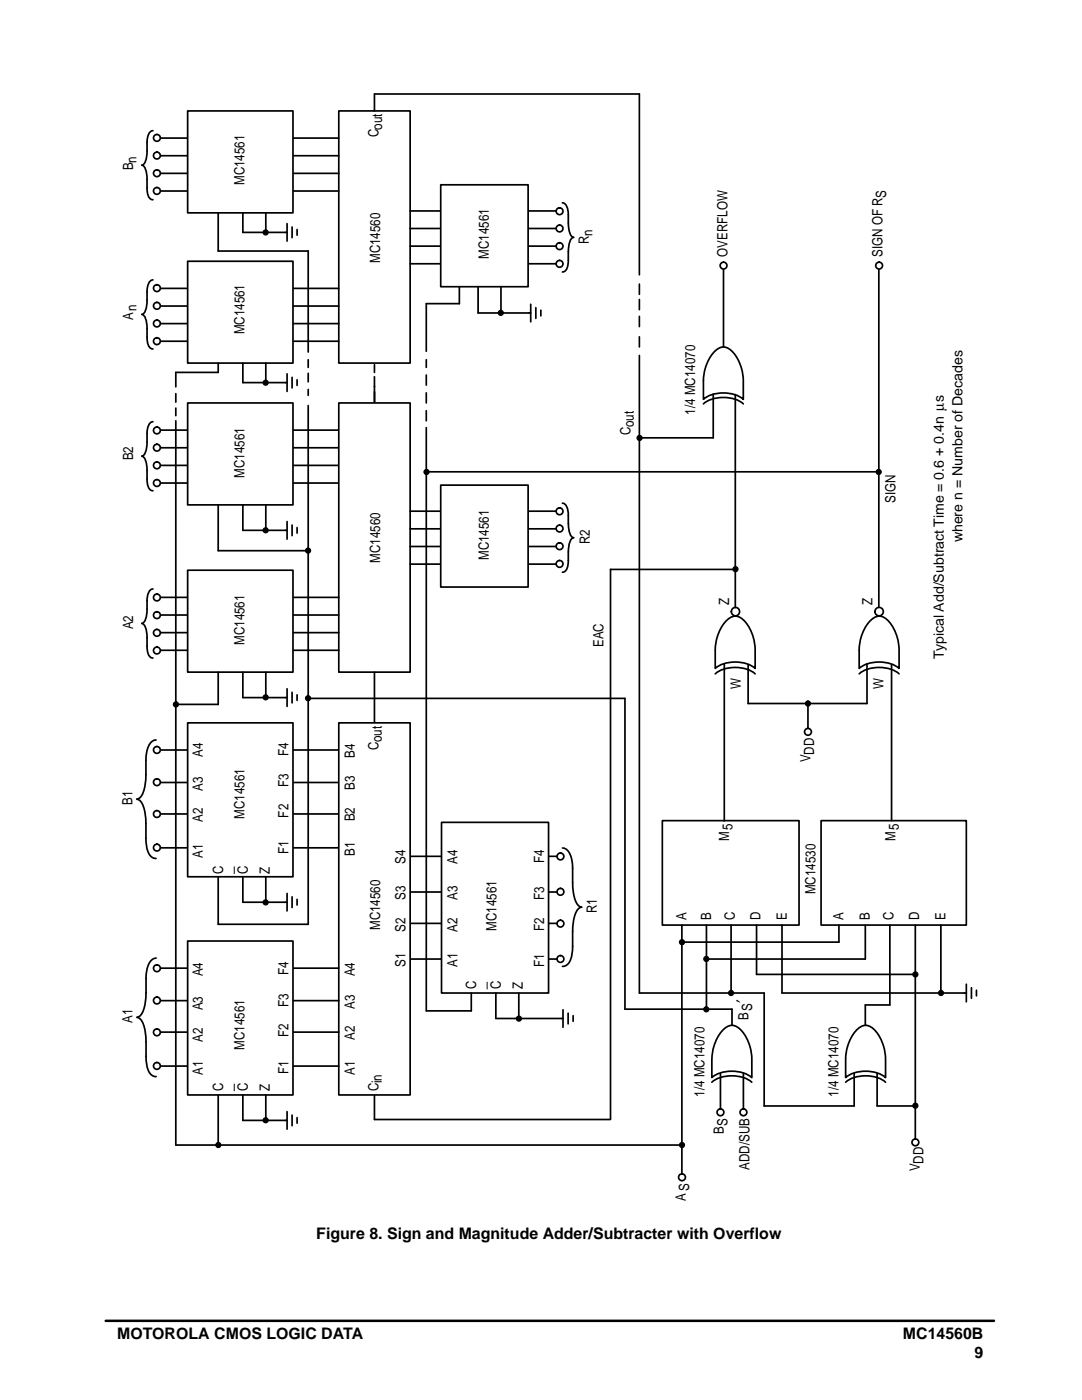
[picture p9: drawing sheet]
<svg xmlns="http://www.w3.org/2000/svg" width="216mm" height="279mm" viewBox="0 0 216 279" stroke-linecap="round" stroke-linejoin="round" font-family="sans-serif">
<path d="M21.1 263.6h177.2" fill="none" stroke="#000" stroke-width=".5"/>
<path d="M67.6 22.1h14.2v50.4h-14.2z" fill-rule="evenodd" fill="#fff"/>
<path d="M31.3 27.6h36.3M31.3 31.1h36.3M31.3 34.6h36.3M31.3 38.1h36.3M67.6 22.1h14.2v50.4h-14.2z" fill="none" stroke="#000" stroke-width=".34"/>
<path d="M37.4 22.1h21.1v20.4h-21.1z" fill-rule="evenodd" fill="#fff"/>
<path d="M37.4 22.1h21.1v20.4h-21.1zM81.8 42.1h29.9M81.8 45.6h29.9M81.8 49.1h29.9M81.8 52.6h29.9" fill="none" stroke="#000" stroke-width=".34"/>
<path d="M87.9 36.9h17.5v20.3h-17.5z" fill-rule="evenodd" fill="#fff"/>
<g fill="none" stroke="#000" stroke-width=".34">
<path d="M74.7 22.1v-3.3h52.9v36M87.9 36.9h17.5v20.3h-17.5zM31.3 57.6h36.3M43.5 42.5v7.6h18v20.2M48.5 42.5v3.9h8.4M53 42.5v3.9M91.7 57.2v3.4h-6.6v9.5M95.4 57.2v5.3h10.2M100 57.2v5.3M127.6 56.7v2M127.6 59.8v2M31.3 61.1h36.3"/>
<path d="M31.3 64.6h36.3M31.3 68.1h36.3M61.5 71.8v1.5M61.5 74.5v1.7M61.5 77.7v1.2M74.7 72.8v1.5M74.7 75.2v2M74.7 78.2v2.1M85.1 71.8v1.5M85.1 74.8v2.1M85.1 78.4v2M127.6 63.1v2.1"/>
<path d="M127.6 67.2v2M127.6 70.9v127.3M61.5 80.9v103.6M85.1 82v2M85.1 85.3v116.4"/>
</g>
<path d="M37.4 52.1h21.1v20.4h-21.1z" fill-rule="evenodd" fill="#fff"/>
<path d="M37.4 52.1h21.1v20.4h-21.1zM43.5 72.5v1.8h-8.4M48.5 72.5v3.9h8.4M53 72.5v3.9M31.3 85.8h36.3M31.3 89.4h36.3M31.3 92.9h36.3M31.3 96.4h36.3" fill="none" stroke="#000" stroke-width=".34"/>
<path d="M37.4 80.4h21.1v20.4h-21.1z" fill-rule="evenodd" fill="#fff"/>
<path d="M74.7 77v3.4M37.4 80.4h21.1v20.4h-21.1zM43.5 100.8v9.1h18M48.5 100.8v5h8.4M53 100.8v5" fill="none" stroke="#000" stroke-width=".34"/>
<path d="M67.6 80.4h14.2v53.7h-14.2z" fill-rule="evenodd" fill="#fff"/>
<path d="M67.6 80.4h14.2v53.7h-14.2zM81.8 102h29.9M81.8 105.5h29.9M81.8 109.1h29.9M81.8 112.6h29.9" fill="none" stroke="#000" stroke-width=".34"/>
<path d="M87.9 96.8h17.5v20.4h-17.5z" fill-rule="evenodd" fill="#fff"/>
<path d="M87.9 96.8h17.5v20.4h-17.5zM31.3 119.2h36.3M31.3 122.7h36.3M31.3 126.3h36.3M31.3 129.8h36.3" fill="none" stroke="#000" stroke-width=".34"/>
<path d="M37.4 113.8h21.1v20.3h-21.1z" fill-rule="evenodd" fill="#fff"/>
<path d="M35.1 74.3v2.9M35.1 78.6v1.7M35.1 81.4v1.6M35.1 84v144.5M37.4 113.8h21.1v20.3h-21.1zM43.5 134.1v6.5h-8.4M48.5 134.1v5.1h8.4M53 134.1v5.1M31.3 149.7h36.3M31.3 156.2h36.3M31.3 162.4h36.3M31.3 169.2h36.3" fill="none" stroke="#000" stroke-width=".34"/>
<path d="M37.4 144.3h21.1v30.7h-21.1z" fill-rule="evenodd" fill="#fff"/>
<path d="M37.4 144.3h21.1v30.7h-21.1zM43.5 175v9.5M48.5 175v5.1h8.4M53 175v5.1M82 170.9h29.8M82 178h29.8M82 184.3h29.8M82 191.4h29.8" fill="none" stroke="#000" stroke-width=".34"/>
<path d="M88.1 164.1h21.4v34.1h-21.4z" fill-rule="evenodd" fill="#fff"/>
<path d="M61.5 139.4h63.2M74.7 134.1v89.3M88.1 164.1h21.4v34.1h-21.4zM43.5 184.5h18M94 198.2v3.5h-8.9M98.9 198.2v5.1h13.1M103.5 198.2v5.1" fill="none" stroke="#000" stroke-width=".34"/>
<path d="M67.6 144.3h14.2v74.2h-14.2z" fill-rule="evenodd" fill="#fff"/>
<path d="M67.6 144.3h14.2v74.2h-14.2zM31.3 193.2h36.3M31.3 199.7h36.3M31.3 206h36.3M31.3 212.8h36.3" fill="none" stroke="#000" stroke-width=".34"/>
<path d="M37.4 187.8h21.1v30.7h-21.1z" fill-rule="evenodd" fill="#fff"/>
<path d="M144.4 53v16.2M175.4 53v68.3M85.1 94.2h89.8M127.6 87.4h14.7M146.7 113.6h-24.9v109.8M124.7 139.4v62M37.4 187.8h21.1v30.7h-21.1zM43.5 218.5v10M48.5 218.5v5.1h8.4M53 218.5v5.1M35.1 228.5h101.1M74.7 223.4h47" fill="none" stroke="#000" stroke-width=".34"/>
<path d="M132.2 163.8h27.2v20.8h-27.2z" fill-rule="evenodd" fill="#fff"/>
<path d="M132.2 163.8h27.2v20.8h-27.2z" fill="none" stroke="#000" stroke-width=".34"/>
<path d="M163.8 163.8h29v20.8h-29z" fill-rule="evenodd" fill="#fff"/>
<g fill="none" stroke="#000" stroke-width=".34">
<path d="M149.3 140.4h23.7M163.8 163.8h29v20.8h-29zM127.6 198.2h24.9v22.5h17.9M136.1 184.6v50.3M141 184.6v16.8M145.9 184.6v13.6M151 184.6v9.9h31.6M156 184.6v13.6h36.5M167.4 184.6v3.4h-31.3M172.7 184.6v6.8h-31.7M177.6 184.6v16h-4.9v4M182.6 184.6v43.4"/>
<path d="M187.7 184.6v13.6M124.7 201.4h21.4v3.2M175 220.7h7.6"/>
</g>
<circle cx="53" cy="46.4" r=".49" fill="#000" stroke="#000" stroke-width=".26"/>
<circle cx="31.3" cy="27.5" r=".68" fill="#fff"/>
<g fill="none" stroke="#000" stroke-width=".34">
<path d="M30.5 26.1a1.6 1.6 0 0 0-1.1 1.7l-.1 .6a8.2 8.2 0 0 1-.4 4.2l-.6 .4a.93 .93 0 0 1 .8 .8 12.2 12.2 0 0 1 .3 4.4 1.65 1.65 0 0 0 1 1.6l.1 .1M56.9 46.4h.4M57.3 44.6v3.5M58.3 45.3v2.1M59.3 45.8v1.1"/>
<circle cx="31.3" cy="27.5" r=".68"/>
</g>
<circle cx="31.3" cy="31" r=".68" fill="#fff"/>
<circle cx="31.3" cy="31" r=".68" fill="none" stroke="#000" stroke-width=".34"/>
<circle cx="31.3" cy="34.6" r=".68" fill="#fff"/>
<circle cx="31.3" cy="34.6" r=".68" fill="none" stroke="#000" stroke-width=".34"/>
<circle cx="31.3" cy="38.1" r=".68" fill="#fff"/>
<circle cx="31.3" cy="38.1" r=".68" fill="none" stroke="#000" stroke-width=".34"/>
<circle cx="31.3" cy="57.5" r=".68" fill="#fff"/>
<circle cx="31.3" cy="57.5" r=".68" fill="none" stroke="#000" stroke-width=".34"/>
<circle cx="31.3" cy="61" r=".68" fill="#fff"/>
<circle cx="31.3" cy="61" r=".68" fill="none" stroke="#000" stroke-width=".34"/>
<circle cx="31.3" cy="64.6" r=".68" fill="#fff"/>
<circle cx="31.3" cy="64.6" r=".68" fill="none" stroke="#000" stroke-width=".34"/>
<circle cx="31.3" cy="68.1" r=".68" fill="#fff"/>
<g fill="none" stroke="#000" stroke-width=".34">
<path d="M30.5 55.9a1.6 1.6 0 0 0-1.1 1.7l-.1 .6a8.2 8.2 0 0 1-.4 4.1l-.6 .5a.93 .93 0 0 1 .8 .8 12.2 12.2 0 0 1 .3 4.4 1.65 1.65 0 0 0 1 1.6h.1M56.9 76.4h.4M57.3 74.6v3.5M58.3 75.3v2.1M59.3 75.8v1.1"/>
<circle cx="31.3" cy="68.1" r=".68"/>
</g>
<circle cx="53" cy="76.4" r=".49" fill="#000" stroke="#000" stroke-width=".26"/>
<circle cx="31.3" cy="85.9" r=".68" fill="#fff"/>
<circle cx="31.3" cy="85.9" r=".68" fill="none" stroke="#000" stroke-width=".34"/>
<circle cx="31.3" cy="89.3" r=".68" fill="#fff"/>
<circle cx="31.3" cy="89.3" r=".68" fill="none" stroke="#000" stroke-width=".34"/>
<circle cx="31.3" cy="92.9" r=".68" fill="#fff"/>
<circle cx="31.3" cy="92.9" r=".68" fill="none" stroke="#000" stroke-width=".34"/>
<circle cx="31.3" cy="96.4" r=".68" fill="#fff"/>
<g fill="none" stroke="#000" stroke-width=".34">
<path d="M30.5 84.2a1.6 1.6 0 0 0-1.1 1.7l-.1 .6a8.2 8.2 0 0 1-.4 4.1l-.6 .5a.93 .93 0 0 1 .8 .8 12.2 12.2 0 0 1 .3 4.4 1.65 1.65 0 0 0 1 1.6h.1M56.9 105.8h.4M57.3 104.1v3.5M58.3 104.8v2.1M59.3 105.3v1.1"/>
<circle cx="31.3" cy="96.4" r=".68"/>
</g>
<g fill="#000" stroke="#000" stroke-width=".26">
<circle cx="53" cy="105.8" r=".49"/>
<circle cx="61.5" cy="109.9" r=".49"/>
</g>
<circle cx="31.3" cy="119.2" r=".68" fill="#fff"/>
<circle cx="31.3" cy="119.2" r=".68" fill="none" stroke="#000" stroke-width=".34"/>
<circle cx="31.3" cy="122.8" r=".68" fill="#fff"/>
<circle cx="31.3" cy="122.8" r=".68" fill="none" stroke="#000" stroke-width=".34"/>
<circle cx="31.3" cy="126.3" r=".68" fill="#fff"/>
<circle cx="31.3" cy="126.3" r=".68" fill="none" stroke="#000" stroke-width=".34"/>
<circle cx="31.3" cy="129.8" r=".68" fill="#fff"/>
<g fill="none" stroke="#000" stroke-width=".34">
<path d="M30.5 117.5a1.6 1.6 0 0 0-1.1 1.8l-.1 .6a8.2 8.2 0 0 1-.4 4.1l-.6 .4M28.3 124.4a.93 .93 0 0 1 .8 .9 12.2 12.2 0 0 1 .3 4.4 1.65 1.65 0 0 0 1 1.6h.1M56.9 139.2h.4M57.3 137.5v3.5M58.3 138.2v2.1M59.3 138.7v1.1"/>
<circle cx="31.3" cy="129.8" r=".68"/>
</g>
<g fill="#000" stroke="#000" stroke-width=".26">
<circle cx="53" cy="139.2" r=".49"/>
<circle cx="61.5" cy="139.3" r=".49"/>
<circle cx="35.1" cy="140.6" r=".49"/>
</g>
<circle cx="31.3" cy="149.7" r=".68" fill="#fff"/>
<circle cx="31.3" cy="149.7" r=".68" fill="none" stroke="#000" stroke-width=".34"/>
<circle cx="31.3" cy="156.1" r=".68" fill="#fff"/>
<circle cx="31.3" cy="156.1" r=".68" fill="none" stroke="#000" stroke-width=".34"/>
<circle cx="31.3" cy="162.5" r=".68" fill="#fff"/>
<circle cx="31.3" cy="162.5" r=".68" fill="none" stroke="#000" stroke-width=".34"/>
<circle cx="31.3" cy="169.2" r=".68" fill="#fff"/>
<g fill="none" stroke="#000" stroke-width=".34">
<path d="M27.3 159.5a1.51 1.51 0 0 1 1.3 1.4l.2 .8a25.2 25.2 0 0 1 .4 6.5 3.1 3.1 0 0 0 1.6 3.1h.3M31.1 147.7h-.1a2.36 2.36 0 0 0-1.7 2.3l-.2 1.7a18 18 0 0 1-.5 6.3 1.77 1.77 0 0 1-1.3 1.5"/>
<circle cx="31.3" cy="169.2" r=".68"/>
</g>
<circle cx="31.3" cy="193.2" r=".68" fill="#fff"/>
<circle cx="31.3" cy="193.2" r=".68" fill="none" stroke="#000" stroke-width=".34"/>
<circle cx="31.3" cy="199.7" r=".68" fill="#fff"/>
<circle cx="31.3" cy="199.7" r=".68" fill="none" stroke="#000" stroke-width=".34"/>
<circle cx="31.3" cy="206" r=".68" fill="#fff"/>
<circle cx="31.3" cy="206" r=".68" fill="none" stroke="#000" stroke-width=".34"/>
<circle cx="31.3" cy="212.7" r=".68" fill="#fff"/>
<g fill="none" stroke="#000" stroke-width=".34">
<path d="M57.3 178.3v3.5M58.3 179v2.1M59.3 179.5v1.1M31.2 191.2h-.1a2.36 2.36 0 0 0-1.8 2.3l-.2 1.8a18 18 0 0 1-.5 6.3 1.77 1.77 0 0 1-1.2 1.4h-.1M56.9 180.1h.4M27.3 203.1h.1a1.51 1.51 0 0 1 1.2 1.4l.2 .7a25.2 25.2 0 0 1 .4 6.5 3.1 3.1 0 0 0 1.6 3.1l.4 .1M56.9 223.6h.4M57.3 221.8v3.6M58.3 222.5v2.2M59.3 223v1.2"/>
<circle cx="31.3" cy="212.7" r=".68"/>
</g>
<g fill="#000" stroke="#000" stroke-width=".26">
<circle cx="53" cy="180.1" r=".49"/>
<circle cx="43.6" cy="228.5" r=".49"/>
<circle cx="53" cy="223.6" r=".49"/>
</g>
<circle cx="111.7" cy="42.2" r=".68" fill="#fff"/>
<g fill="none" stroke="#000" stroke-width=".34">
<path d="M112.2 40.5h.1a1.6 1.6 0 0 1 1.1 1.7v2.3M113.4 50.2a5.6 5.6 0 0 1-.6 3.8l-.6 .3M113.4 44.5a4.2 4.2 0 0 0 .8 2.7l.3 .2M114.5 47.4h-.1a.93 .93 0 0 0-.7 .8l-.3 2"/>
<circle cx="111.7" cy="42.2" r=".68"/>
</g>
<circle cx="111.7" cy="45.6" r=".68" fill="#fff"/>
<circle cx="111.7" cy="45.6" r=".68" fill="none" stroke="#000" stroke-width=".34"/>
<circle cx="111.7" cy="49.1" r=".68" fill="#fff"/>
<circle cx="111.7" cy="49.1" r=".68" fill="none" stroke="#000" stroke-width=".34"/>
<circle cx="111.7" cy="52.7" r=".68" fill="#fff"/>
<g fill="none" stroke="#000" stroke-width=".34">
<path d="M105.6 62.5h.3M105.9 60.7v3.5M106.9 61.4v2.1M107.9 61.9v1.1"/>
<circle cx="111.7" cy="52.7" r=".68"/>
</g>
<circle cx="99.9" cy="62.4" r=".49" fill="#000" stroke="#000" stroke-width=".26"/>
<circle cx="111.7" cy="102" r=".68" fill="#fff"/>
<g fill="none" stroke="#000" stroke-width=".34">
<path d="M112.2 100.4h.1a1.6 1.6 0 0 1 1.1 1.8v2.3M113.4 110.2a5.6 5.6 0 0 1-.6 3.7l-.6 .3M113.4 104.5a4.2 4.2 0 0 0 .8 2.7l.2 .1a.93 .93 0 0 0-.7 .9l-.3 2"/>
<circle cx="111.7" cy="102" r=".68"/>
</g>
<circle cx="111.7" cy="105.5" r=".68" fill="#fff"/>
<circle cx="111.7" cy="105.5" r=".68" fill="none" stroke="#000" stroke-width=".34"/>
<circle cx="111.7" cy="109" r=".68" fill="#fff"/>
<circle cx="111.7" cy="109" r=".68" fill="none" stroke="#000" stroke-width=".34"/>
<circle cx="111.7" cy="112.5" r=".68" fill="#fff"/>
<circle cx="111.7" cy="112.5" r=".68" fill="none" stroke="#000" stroke-width=".34"/>
<circle cx="85.1" cy="94.2" r=".49" fill="#000" stroke="#000" stroke-width=".26"/>
<circle cx="111.8" cy="170.9" r=".68" fill="#fff"/>
<circle cx="111.8" cy="170.9" r=".68" fill="none" stroke="#000" stroke-width=".34"/>
<circle cx="111.8" cy="178" r=".68" fill="#fff"/>
<circle cx="111.8" cy="178" r=".68" fill="none" stroke="#000" stroke-width=".34"/>
<circle cx="111.8" cy="184.3" r=".68" fill="#fff"/>
<circle cx="111.8" cy="184.3" r=".68" fill="none" stroke="#000" stroke-width=".34"/>
<circle cx="111.8" cy="191.4" r=".68" fill="#fff"/>
<g fill="none" stroke="#000" stroke-width=".34">
<path d="M112.2 169.2h.1a2.36 2.36 0 0 1 1.8 2.3l.2 1.8v2.8M114.3 176.1v1a5 5 0 0 0 1.3 3.8l.5 .1M114.3 185.9a13.5 13.5 0 0 1-.5 5.9 1.61 1.61 0 0 1-1.6 1.1M116.1 181.1h-.1a1.24 1.24 0 0 0-1 .8 8.6 8.6 0 0 0-.7 4M112 203.3h.3M112.3 201.5v3.5M113.4 202.2v2.1M114.4 202.7v1.1"/>
<circle cx="111.8" cy="191.4" r=".68"/>
</g>
<g fill="#000" stroke="#000" stroke-width=".26">
<circle cx="127.6" cy="87.4" r=".49"/>
<circle cx="103.5" cy="203.3" r=".49"/>
</g>
<circle cx="144.4" cy="53" r=".68" fill="#fff"/>
<circle cx="144.4" cy="53" r=".68" fill="none" stroke="#000" stroke-width=".34"/>
<circle cx="175.4" cy="53" r=".68" fill="#fff"/>
<circle cx="175.4" cy="53" r=".68" fill="none" stroke="#000" stroke-width=".34"/>
<path d="M142.7 134.5a6.8 6.8 0 0 1 8 0zM145.2 123.7a8.8 8.8 0 0 0-2.5 6v3.7a6.8 6.8 0 0 1 8 0v-3.7a8.5 8.5 0 0 0-3-6.4l-1-.4-1 .4z" fill-rule="evenodd" fill="#fff"/>
<path d="M145.2 123.7l.5-.4 1-.4a4 4 0 0 1 2.9 2.6l.7 1.7 .3 1.5 .1 4.7a6.8 6.8 0 0 0-8 0v-3.7a8.8 8.8 0 0 1 2.5-6zM150.7 134.5a6.8 6.8 0 0 0-8 0" fill="none" stroke="#000" stroke-width=".34"/>
<circle cx="146.8" cy="122.1" r=".83" fill="#fff"/>
<circle cx="146.8" cy="122.1" r=".83" fill="none" stroke="#000" stroke-width=".34"/>
<path d="M140.4 80.6a6.8 6.8 0 0 1 7.9 0zM142.8 69.9a8.8 8.8 0 0 0-2.4 6.1v3.7a6.8 6.8 0 0 1 7.9 0v-3.7a8.5 8.5 0 0 0-2.9-6.4 1.96 1.96 0 0 0-2.6 .3z" fill-rule="evenodd" fill="#fff"/>
<path d="M142.3 78.6v8.8M142.8 69.9a2.22 2.22 0 0 1 3.6 .5 9.2 9.2 0 0 1 1.9 5.6v3.7a6.8 6.8 0 0 0-7.9 0v-3.7a8.8 8.8 0 0 1 2.4-6.1zM146.7 78.7v42.6M148.3 80.6a6.8 6.8 0 0 0-7.9 0M144.5 132.5v31.4M149.3 132.6v7.8" fill="none" stroke="#000" stroke-width=".34"/>
<g fill="#000" stroke="#000" stroke-width=".26">
<circle cx="175.3" cy="94.2" r=".49"/>
<circle cx="146.8" cy="113.6" r=".49"/>
</g>
<path d="M171.4 134.5a6.8 6.8 0 0 1 8 0zM173.9 123.7a8.8 8.8 0 0 0-2.5 6v3.7a6.8 6.8 0 0 1 8 0v-3.7a8.5 8.5 0 0 0-2.9-6.4l-1.1-.4-1 .4z" fill-rule="evenodd" fill="#fff"/>
<path d="M173.9 123.7l.5-.4 1-.4a4 4 0 0 1 2.9 2.6l.7 1.7 .3 1.5 .1 4.7a6.8 6.8 0 0 0-8 0v-3.7a8.8 8.8 0 0 1 2.5-6zM179.4 134.5a6.8 6.8 0 0 0-8 0" fill="none" stroke="#000" stroke-width=".34"/>
<circle cx="175.4" cy="122.1" r=".84" fill="#fff"/>
<g fill="none" stroke="#000" stroke-width=".34">
<path d="M173 132.4v8M177.9 132.6v31.2"/>
<circle cx="175.4" cy="122.1" r=".84"/>
</g>
<circle cx="161.2" cy="146" r=".68" fill="#fff"/>
<g fill="none" stroke="#000" stroke-width=".34">
<path d="M161.2 140.4v4.9"/>
<circle cx="161.2" cy="146" r=".68"/>
</g>
<g fill="#000" stroke="#000" stroke-width=".26">
<circle cx="161.2" cy="140.4" r=".49"/>
<circle cx="136.1" cy="188" r=".49"/>
</g>
<path d="M142 216a6.8 6.8 0 0 1 8 0zM144.5 205.3a9 9 0 0 0-2.5 6.1v3.7a6.9 6.9 0 0 1 8 0v-3.7a8.5 8.5 0 0 0-2.9-6.5 1.96 1.96 0 0 0-2.6 .4z" fill-rule="evenodd" fill="#fff"/>
<path d="M192.5 198.2h.3M192.8 196.4v3.5M193.8 197.1v2.1M194.8 197.6v1.1M142 216a6.8 6.8 0 0 1 8 0M143.8 214.2v7.8M144.5 205.3a2.22 2.22 0 0 1 3.6 .5 9.2 9.2 0 0 1 1.9 5.6v3.7a6.8 6.8 0 0 0-8 0v-3.7a9 9 0 0 1 2.5-6.1zM148.3 214.2v7.8" fill="none" stroke="#000" stroke-width=".34"/>
<g fill="#000" stroke="#000" stroke-width=".26">
<circle cx="140.9" cy="191.4" r=".49"/>
<circle cx="145.9" cy="198.2" r=".49"/>
<circle cx="182.7" cy="194.5" r=".49"/>
<circle cx="187.8" cy="198.2" r=".49"/>
<circle cx="140.9" cy="201.4" r=".49"/>
</g>
<circle cx="148.3" cy="222" r=".68" fill="#fff"/>
<circle cx="148.3" cy="222" r=".68" fill="none" stroke="#000" stroke-width=".34"/>
<circle cx="143.8" cy="222" r=".68" fill="#fff"/>
<circle cx="143.8" cy="222" r=".68" fill="none" stroke="#000" stroke-width=".34"/>
<path d="M168.7 216a6.8 6.8 0 0 1 8 0zM171.2 205.3a8.8 8.8 0 0 0-2.5 6.1v3.7a6.8 6.8 0 0 1 8 0v-3.7a8.5 8.5 0 0 0-2.9-6.5 1.96 1.96 0 0 0-2.6 .4z" fill-rule="evenodd" fill="#fff"/>
<path d="M170.4 214.2v6.5M171.2 205.3a2.22 2.22 0 0 1 3.6 .5 9.2 9.2 0 0 1 1.9 5.6v3.7a6.8 6.8 0 0 0-8 0v-3.7a8.8 8.8 0 0 1 2.5-6.1zM175 214.2v6.5M176.7 216a6.8 6.8 0 0 0-8 0" fill="none" stroke="#000" stroke-width=".34"/>
<g fill="#000" stroke="#000" stroke-width=".26">
<circle cx="136.1" cy="228.5" r=".49"/>
<circle cx="182.7" cy="220.7" r=".49"/>
</g>
<circle cx="136.1" cy="234.9" r=".68" fill="#fff"/>
<circle cx="136.1" cy="234.9" r=".68" fill="none" stroke="#000" stroke-width=".34"/>
<circle cx="182.7" cy="228" r=".68" fill="#fff"/>
<circle cx="182.7" cy="228" r=".68" fill="none" stroke="#000" stroke-width=".34"/>
<path d="M46.7 173v1.3M97.2 196v1.4M46.7 216.3v1.4" fill="none" stroke="#000" stroke-width=".2"/>
<g font-size="3.2">
<text x="63.1" y="247.2">Figure 8. Sign and Magnitude Adder/Subtracter with Overflow</text>
<text x="23.4" y="267.1">MOTOROLA CMOS LOGIC DATA</text>
<text x="180.2" y="267.1">MC14560B</text>
<text x="194.5" y="270.9">9</text>
</g>
<g font-size="2.8">
<text x="75.5" y="27.4" transform="rotate(-90 75.5 27.4)">C</text>
<text x="76.2" y="25.9" transform="rotate(-90 76.2 25.9)">out</text>
<text x="26.6" y="34" transform="rotate(-90 26.6 34)">Bn</text>
<text x="48.8" y="36.9" transform="rotate(-90 48.8 36.9)">MC14561</text>
<text x="176.8" y="39.6" transform="rotate(-90 176.8 39.6)">S</text>
<text x="118.2" y="47" transform="rotate(-90 118.2 47)">n</text>
<text x="75.9" y="52.5" transform="rotate(-90 75.9 52.5)">MC14560</text>
<text x="97.5" y="51.7" transform="rotate(-90 97.5 51.7)">MC14561</text>
<text x="117.5" y="48.7" transform="rotate(-90 117.5 48.7)">R</text>
<text x="145.1" y="51.3" transform="rotate(-90 145.1 51.3)">OVERFLOW</text>
<text x="176.1" y="51.3" transform="rotate(-90 176.1 51.3)">SIGN OF R</text>
<text x="26.6" y="64" transform="rotate(-90 26.6 64)">An</text>
<text x="48.8" y="66.7" transform="rotate(-90 48.8 66.7)">MC14561</text>
<text x="138.7" y="82.7" transform="rotate(-90 138.7 82.7)">1/4 MC14070</text>
<text x="125.8" y="86.8" transform="rotate(-90 125.8 86.8)">Cout</text>
<text x="26.6" y="91.9" transform="rotate(-90 26.6 91.9)">B2</text>
<text x="48.8" y="95.3" transform="rotate(-90 48.8 95.3)">MC14561</text>
<text x="178.7" y="100.4" transform="rotate(-90 178.7 100.4)">SIGN</text>
<text x="75.9" y="112.3" transform="rotate(-90 75.9 112.3)">MC14560</text>
<text x="97.5" y="111.8" transform="rotate(-90 97.5 111.8)">MC14561</text>
<text x="117.7" y="108.7" transform="rotate(-90 117.7 108.7)">R2</text>
<text x="192.1" y="108.3" transform="rotate(-90 192.1 108.3)">where n = Number of Decades</text>
<text x="26.6" y="125.6" transform="rotate(-90 26.6 125.6)">A2</text>
<text x="145.5" y="120.8" transform="rotate(-90 145.5 120.8)">Z</text>
<text x="174.1" y="120.8" transform="rotate(-90 174.1 120.8)">Z</text>
<text x="48.8" y="128.7" transform="rotate(-90 48.8 128.7)">MC14561</text>
<text x="120.4" y="129.1" transform="rotate(-90 120.4 129.1)">EAC</text>
<text x="188.3" y="131.4" transform="rotate(-90 188.3 131.4)">Typical Add/Subtract Time = 0.6 + 0.4n µs</text>
<text x="147.8" y="137.4" transform="rotate(-90 147.8 137.4)">W</text>
<text x="176.3" y="137.4" transform="rotate(-90 176.3 137.4)">W</text>
<text x="75.5" y="149.6" transform="rotate(-90 75.5 149.6)">Cout</text>
<text x="40.5" y="151" transform="rotate(-90 40.5 151)">A4</text>
<text x="57.6" y="150.8" transform="rotate(-90 57.6 150.8)">F4</text>
<text x="70.8" y="151.2" transform="rotate(-90 70.8 151.2)">B4</text>
<text x="161.7" y="152.2" transform="rotate(-90 161.7 152.2)">VDD</text>
<text x="26.4" y="160.6" transform="rotate(-90 26.4 160.6)">B1</text>
<text x="40.5" y="157.8" transform="rotate(-90 40.5 157.8)">A3</text>
<text x="57.6" y="157.1" transform="rotate(-90 57.6 157.1)">F3</text>
<text x="70.8" y="157.6" transform="rotate(-90 70.8 157.6)">B3</text>
<text x="40.5" y="164.1" transform="rotate(-90 40.5 164.1)">A2</text>
<text x="48.8" y="163.4" transform="rotate(-90 48.8 163.4)">MC14561</text>
<text x="57.6" y="163.2" transform="rotate(-90 57.6 163.2)">F2</text>
<text x="70.8" y="163.9" transform="rotate(-90 70.8 163.9)">B2</text>
<text x="145.5" y="167.7" transform="rotate(-90 145.5 167.7)">M5</text>
<text x="178.7" y="167.7" transform="rotate(-90 178.7 167.7)">M</text>
<text x="179.4" y="165.7" transform="rotate(-90 179.4 165.7)">5</text>
<text x="40.5" y="171.2" transform="rotate(-90 40.5 171.2)">A1</text>
<text x="57.6" y="170.4" transform="rotate(-90 57.6 170.4)">F1</text>
<text x="70.8" y="170.8" transform="rotate(-90 70.8 170.8)">B1</text>
<text x="80.9" y="172.4" transform="rotate(-90 80.9 172.4)">S4</text>
<text x="91.3" y="172.4" transform="rotate(-90 91.3 172.4)">A4</text>
<text x="108.6" y="172.3" transform="rotate(-90 108.6 172.3)">F4</text>
<text x="44.5" y="174.3" transform="rotate(-90 44.5 174.3)">C</text>
<text x="49.4" y="174.3" transform="rotate(-90 49.4 174.3)">C</text>
<text x="53.8" y="174.3" transform="rotate(-90 53.8 174.3)">Z</text>
<text x="80.9" y="179.6" transform="rotate(-90 80.9 179.6)">S3</text>
<text x="91.3" y="179.6" transform="rotate(-90 91.3 179.6)">A3</text>
<text x="108.6" y="179.6" transform="rotate(-90 108.6 179.6)">F3</text>
<text x="162.7" y="178.5" transform="rotate(-90 162.7 178.5)">MC14530</text>
<text x="75.9" y="185.6" transform="rotate(-90 75.9 185.6)">MC14560</text>
<text x="80.9" y="185.9" transform="rotate(-90 80.9 185.9)">S2</text>
<text x="91.3" y="185.9" transform="rotate(-90 91.3 185.9)">A2</text>
<text x="99.1" y="185.8" transform="rotate(-90 99.1 185.8)">MC14561</text>
<text x="108.6" y="185.9" transform="rotate(-90 108.6 185.9)">F2</text>
<text x="119.1" y="182.3" transform="rotate(-90 119.1 182.3)">R1</text>
<text x="137" y="183.7" transform="rotate(-90 137 183.7)">A</text>
<text x="141.9" y="183.7" transform="rotate(-90 141.9 183.7)">B</text>
<text x="146.7" y="183.7" transform="rotate(-90 146.7 183.7)">C</text>
<text x="151.7" y="183.7" transform="rotate(-90 151.7 183.7)">D</text>
<text x="157" y="183.7" transform="rotate(-90 157 183.7)">E</text>
<text x="168.3" y="183.7" transform="rotate(-90 168.3 183.7)">A</text>
<text x="173.6" y="183.7" transform="rotate(-90 173.6 183.7)">B</text>
<text x="178.3" y="183.7" transform="rotate(-90 178.3 183.7)">C</text>
<text x="183.4" y="183.7" transform="rotate(-90 183.4 183.7)">D</text>
<text x="188.7" y="183.7" transform="rotate(-90 188.7 183.7)">E</text>
<text x="40.5" y="194.9" transform="rotate(-90 40.5 194.9)">A4</text>
<text x="57.6" y="194.7" transform="rotate(-90 57.6 194.7)">F4</text>
<text x="70.8" y="194.9" transform="rotate(-90 70.8 194.9)">A4</text>
<text x="80.9" y="193" transform="rotate(-90 80.9 193)">S1</text>
<text x="91.3" y="193" transform="rotate(-90 91.3 193)">A1</text>
<text x="95" y="197.4" transform="rotate(-90 95 197.4)">C</text>
<text x="99.9" y="197.4" transform="rotate(-90 99.9 197.4)">C</text>
<text x="104.3" y="197.4" transform="rotate(-90 104.3 197.4)">Z</text>
<text x="108.6" y="193" transform="rotate(-90 108.6 193)">F1</text>
<text x="40.5" y="201.7" transform="rotate(-90 40.5 201.7)">A3</text>
<text x="57.6" y="200.9" transform="rotate(-90 57.6 200.9)">F3</text>
<text x="70.8" y="201.3" transform="rotate(-90 70.8 201.3)">A3</text>
<text x="149.4" y="203.5" transform="rotate(-90 149.4 203.5)">B ′</text>
<text x="150.1" y="201.8" transform="rotate(-90 150.1 201.8)">S</text>
<text x="26.4" y="204.2" transform="rotate(-90 26.4 204.2)">A1</text>
<text x="40.5" y="207.9" transform="rotate(-90 40.5 207.9)">A2</text>
<text x="48.8" y="209.5" transform="rotate(-90 48.8 209.5)">MC14561</text>
<text x="57.6" y="207" transform="rotate(-90 57.6 207)">F2</text>
<text x="70.8" y="207.6" transform="rotate(-90 70.8 207.6)">A2</text>
<text x="40.5" y="214.5" transform="rotate(-90 40.5 214.5)">A1</text>
<text x="57.6" y="214.3" transform="rotate(-90 57.6 214.3)">F1</text>
<text x="70.8" y="214.5" transform="rotate(-90 70.8 214.5)">A1</text>
<text x="44.5" y="217.7" transform="rotate(-90 44.5 217.7)">C</text>
<text x="49.4" y="217.7" transform="rotate(-90 49.4 217.7)">C</text>
<text x="53.8" y="217.7" transform="rotate(-90 53.8 217.7)">Z</text>
<text x="75.5" y="217.7" transform="rotate(-90 75.5 217.7)">Cin</text>
<text x="140.6" y="218.8" transform="rotate(-90 140.6 218.8)">1/4 MC14070</text>
<text x="167.3" y="218.8" transform="rotate(-90 167.3 218.8)">1/4 MC14070</text>
<text x="144.4" y="226.3" transform="rotate(-90 144.4 226.3)">BS</text>
<text x="149.5" y="233.4" transform="rotate(-90 149.5 233.4)">ADD/SUB</text>
<text x="183.6" y="233.8" transform="rotate(-90 183.6 233.8)">VDD</text>
<text x="136.8" y="239.7" transform="rotate(-90 136.8 239.7)">AS</text>
</g>
</svg>
